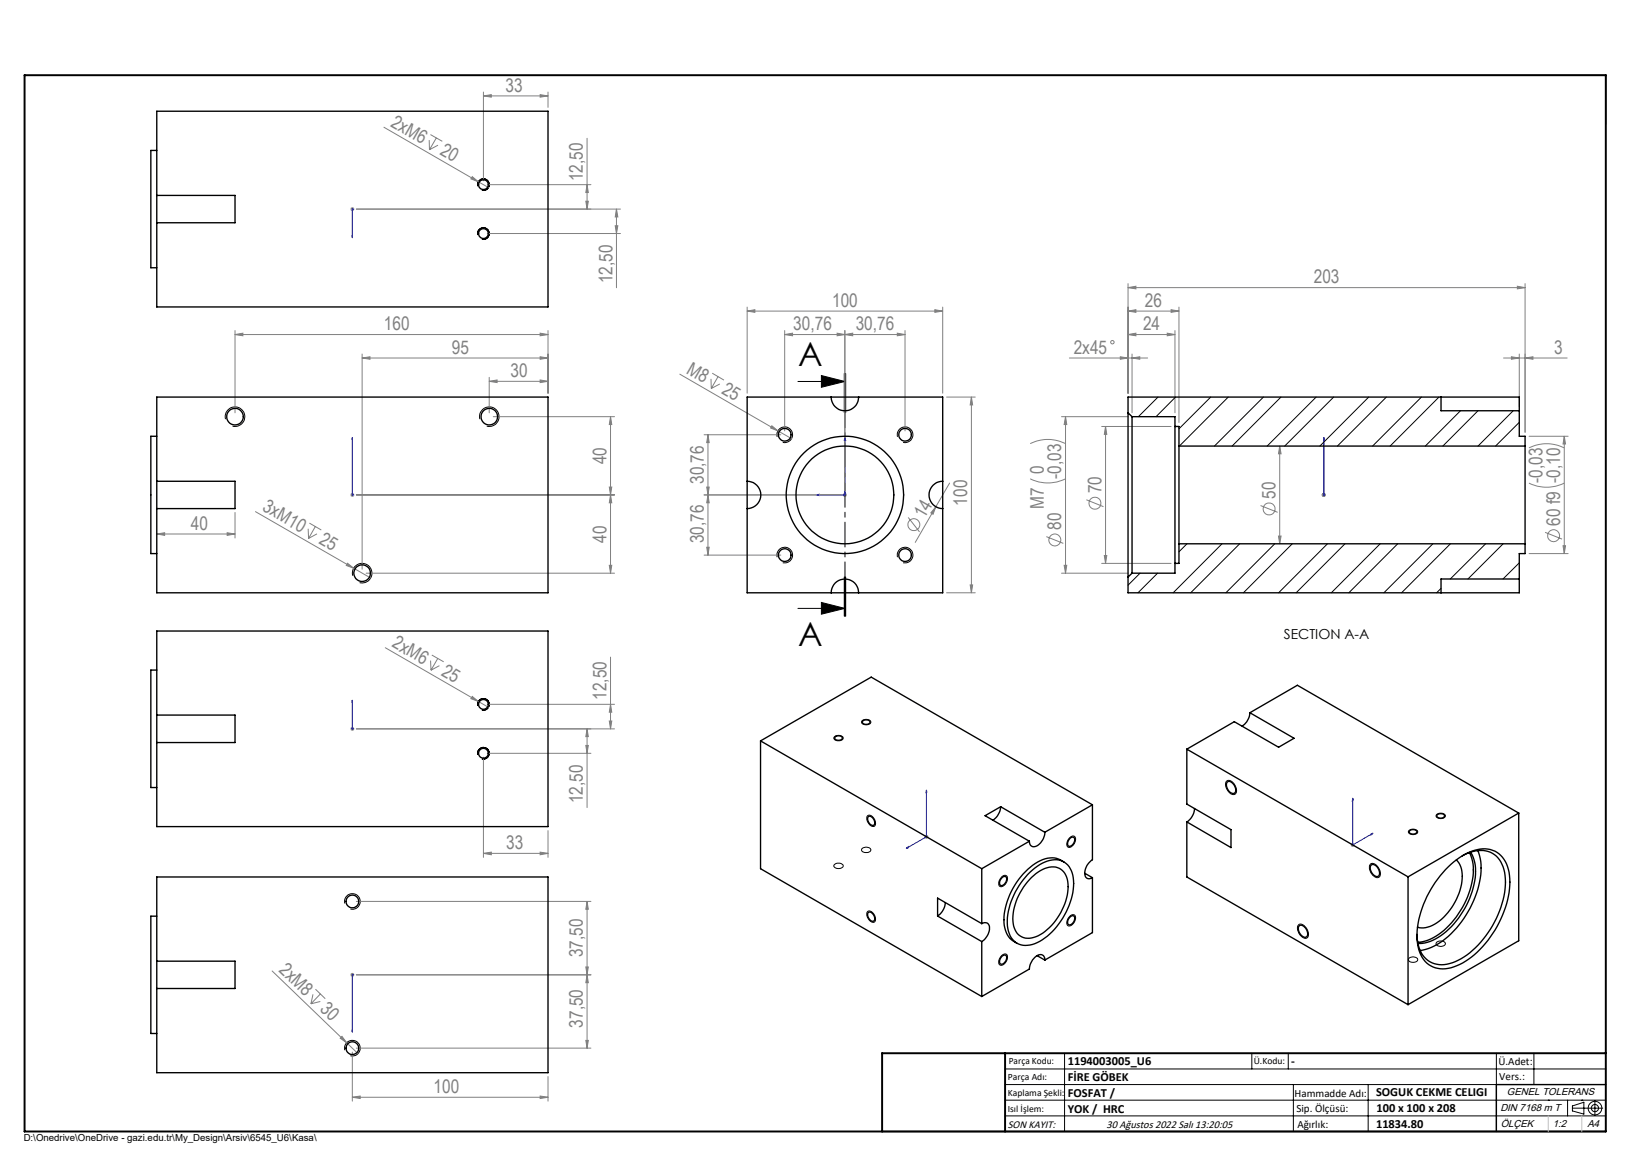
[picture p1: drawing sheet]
<svg xmlns="http://www.w3.org/2000/svg" width="420mm" height="297mm" viewBox="0 0 420 297" stroke-linecap="round" stroke-linejoin="round" font-family="sans-serif">
<g fill="none" stroke="#808080" stroke-width=".26">
<path d="M98.1 32.5l24.2 14M109.7 35.8l.1 2.5M110 34.4l3.1 1.7M111.5 35.2l-1.7 3.1M112 37.1l-2.2 1.2M123.6 24.5l2-.3v.6zM123.6 23.5v22.7M123.6 24.5h16.5M138.1 24.2l2 .3-2 .3zM140.1 23.5v3.9M150.1 35.3v18.1M89.6 53.4h1"/>
<path d="M89.7 53.1l.7 .7M90.1 52.9v1M90.4 53.1l-.7 .7M120.7 45.2l1.6 1.3-1.9-.8zM122.3 46.5l2.6 1.4M124.6 59.7h34M124.6 47.2h26.5M149.8 51.4h.6l-.3 2zM150.1 47.2l.3 2h-.6zM157.3 57.7h.6l-.3 2zM157.6 53.4l.3 2.1h-.6zM157.6 53.4v20.2"/>
<path d="M158.6 53.4h-67.5M191 79.5l2-.3v.6zM191 79.5h50M191 78.5v22M239 79.2l2 .3-2 .3zM241 78.5v22M288.4 79.5l2-.3v.6zM288.4 73.5l2-.3v.6zM288.4 72.5v28M288.4 79.5h13M288.4 73.5h101.5M299.4 79.2l2 .3-2 .3z"/>
<path d="M301.4 78.5v29.5M387.9 73.2l2 .3-2 .3zM389.9 72.5v38M60.1 85.5l2-.3v.6zM60.1 84.5v21M60.1 85.5h80M92.6 91.5l2-.3v.6zM92.6 90.5v55M92.6 91.5h47.5M125.1 97.5l2-.4v.7zM125.1 96.4v9.1M125.1 97.5h15"/>
<path d="M138.1 97.1l2 .4-2 .3zM138.1 91.2l2 .3-2 .3zM138.1 85.2l2 .3-2 .3zM140.1 84.5v16M173.8 95.6l25.1 14.5M181.8 96.8v2.5M182.1 95.4l3 1.8M183.6 96.3l-1.8 3M184 98.1l-2.2 1.2M200.6 85.5l2-.3v.6zM200.6 85.5h30.8M200.6 84.5v25.6"/>
<path d="M214 85.2l2 .3-2 .3zM216 85.5l2-.3v.6zM216 84.5v41M229.4 85.2l2 .3-2 .3zM231.4 84.5v25.6M273.4 91.5h20M286.4 91.2l2 .3-2 .3zM288.4 85.5l2-.3v.6zM288.4 85.5h12M289.4 91.5l2-.3v.6zM289.4 90.5v15M298.4 85.2l2 .3-2 .3z"/>
<path d="M300.4 84.5v21M384.4 91.5h16.2M386.4 91.2l2 .3-2 .3zM388.4 90.5v13.5M389.9 91.5l2-.3v.6zM126.1 106.5h31M156.1 106.5l.3 2h-.6zM156.1 106.5v40M180 111.1h19.6M181 111.1l.3 2h-.6zM181 111.1v30.8M197.3 108.8l1.6 1.3-1.9-.7z"/>
<path d="M198.9 110.1l3.5 2M242 101.5h7.3M248.3 101.5l.3 2h-.6zM248.3 101.5v50M263.3 113.4a10.2 10.2 0 0 1 9.1 0M271.4 106.5h17M272.4 106.5l.3 2h-.7zM272.4 106.5v40M281.6 109h17.8M282.6 109l.3 2h-.6zM282.6 109v35M327.1 114l.4 2h-.7z"/>
<path d="M327.1 114v25M390.8 114.5a10.2 10.2 0 0 1 9.1 0M390.9 111.5h10M399.9 111.5l.3 2h-.6zM399.9 111.5v30M40.1 136.5l2-.3v.6zM40.1 136.5h20M58.1 136.2l2 .3-2 .3zM60.1 131v6.5M65.3 130.8l29.5 16.9M78.8 135.1l.1 2.5M79.1 133.7l3 1.8"/>
<path d="M80.6 134.6l-1.7 3M81 136.5l-2.1 1.1M89.6 126.5h1M89.7 126.1l.7 .8M90.1 126v1M90.4 126.1l-.7 .8M91.1 126.5h66M155.8 124.5h.6l-.3 2zM156.1 126.5l.3 2h-.6zM180 126.5h35M180.7 124.5h.6l-.3 2zM180.7 139.9h.6l-.3 2z"/>
<path d="M181 126.5l.3 2h-.6zM215.5 126.5h1M215.6 126.1l.7 .8M216 126v1M216.3 126.1l-.7 .8M232.2 132.3l2.9 3.7M239.2 129.5l-.7 1.9-.6-.3zM242.7 123.5l-8.7 15.1M263.3 122.4a10.2 10.2 0 0 0 9.1 0M267.5 137.2l4.3 1.7M277.7 127.7l4.4 1.8M322.2 129.2l4.4 1.7"/>
<path d="M326.8 137h.7l-.4 2zM337.9 126.5h1M338 126.1l.7 .8M338.4 126v1M338.7 126.1l-.7 .8M390.8 123.5a10.2 10.2 0 0 0 9.1 0M395 136.1l4.3 1.7M399.6 139.5h.6l-.3 2zM88.8 144l1.6 1.2-1.9-.7zM93.6 146.5h63.5M155.8 144.5h.6l-.3 2zM180 141.9h19.6"/>
<path d="M242 151.5h7.3M248 149.5h.6l-.3 2zM271.4 146.5h17M272 144.5h.7l-.3 2zM281.6 144h17.8M282.3 142h.6l-.3 2zM390.9 141.5h10M98.5 165.6l23.8 13.7M110.1 168.8l.1 2.5M110.4 167.4l3 1.8M111.9 168.3l-1.7 3M112.3 170.1l-2.1 1.2"/>
<path d="M120.7 178l1.6 1.3-1.9-.7zM122.3 179.3l2.6 1.5M156.1 168v18.3M89.6 186.3h1M89.7 185.9l.7 .8M90.1 185.8v1M90.4 185.9l-.7 .8M123.6 193.5v25.6M124.6 180h32.5M124.6 192.5h26.5M149.8 190.5h.6l-.3 2zM150.1 186.3l.3 2h-.6z"/>
<path d="M150.1 186.3v20.1M155.8 184.3h.6l-.3 2zM156.1 180l.3 2h-.6zM157.1 186.3h-66M123.6 218.1l2-.3v.7zM123.6 218.1h16.5M138.1 217.8l2 .3-2 .4zM140.1 212.3v6.8M236.3 213.9h1M236.5 213.5l.7 .7M236.8 213.4v1M237.2 213.5l-.7 .7"/>
<path d="M345.3 216h1M345.4 215.6l.7 .7M345.8 215.5v1M346.1 215.6l-.7 .7M91.1 230.4h60M150.1 230.4l.3 2h-.6zM150.1 230.4v37.5M69.6 248.2l19 18.3M80 254.1l-.5 2.5M80.6 252.8l2.5 2.5M81.9 256l-2.4 .6M81.9 254l-2.4 2.6"/>
<path d="M89.6 249.2h1M89.7 248.8l.7 .7M90.1 248.7v1M90.4 248.8l-.7 .7M91.1 249.2h60M149.8 247.2h.6l-.3 2zM150.1 249.2l.3 2h-.6zM87.4 264.9l1.2 1.6-1.6-1.1zM88.6 266.5l2.9 2.8M90.1 268.9v12.5M91.1 267.9h60M140.1 275.2v6.2"/>
<path d="M149.8 265.9h.6l-.3 2zM90.1 280.5l2-.4v.7zM90.1 280.5h50M138.1 280.1l2 .4-2 .3z"/>
<circle cx="284.4" cy="87.5" r=".44"/>
<circle cx="233.6" cy="134.1" r="1.52"/>
<circle cx="269.6" cy="138" r="1.53"/>
<circle cx="279.9" cy="128.6" r="1.53"/>
<circle cx="324.4" cy="130.1" r="1.53"/>
<circle cx="397.1" cy="136.9" r="1.53"/>
</g>
<g fill="none" stroke="#000" stroke-width=".26">
<path d="M350.2 19.2h60.3v12.6M122.1 47.6a1.5 1.5 0 0 1 1.3-1.9 1.5 1.5 0 0 1 1.7 1.6 1.5 1.5 0 0 1-1.9 1.3M122.1 60.1a1.49 1.49 0 0 1 1.3-1.9 1.49 1.49 0 0 1 1.6 1.6 1.49 1.49 0 0 1-1.8 1.3M204 97.5h12M210 96l6 1.5-6 1.5zM215.8 95.5v10M216 95.5v10M216.2 95.5v10M57.6 107.1a2.5 2.5 0 0 1 2.2-3.1 2.5 2.5 0 0 1 2.7 2.7 2.5 2.5 0 0 1-3.1 2.2M122.7 107.1a2.5 2.5 0 0 1 2.2-3.1 2.5 2.5 0 0 1 2.7 2.7 2.5 2.5 0 0 1-3.2 2.2M198.7 111.7a2 2 0 0 1 1.7-2.6 2 2 0 0 1 2.2 2.2 2 2 0 0 1-2.5 1.8M229.4 111.7a1.99 1.99 0 0 1 1.8-2.5 1.99 1.99 0 0 1 2.2 2.1 1.99 1.99 0 0 1-2.5 1.8"/>
<path d="M90.2 147.1a2.49 2.49 0 0 1 2.2-3.1 2.49 2.49 0 0 1 2.7 2.7 2.49 2.49 0 0 1-3.2 2.2M198.7 142.4a2 2 0 0 1 1.7-2.5 2 2 0 0 1 2.2 2.2 2 2 0 0 1-2.5 1.7M204 155.5h12M210 154l6 1.5-6 1.5zM215.8 147.5v10M216 147.5v10M216.2 147.5v10zM229.4 142.4a1.99 1.99 0 0 1 1.8-2.5 1.99 1.99 0 0 1 2.2 2.2 1.99 1.99 0 0 1-2.5 1.7M122.1 180.4a1.49 1.49 0 0 1 1.3-1.9 1.49 1.49 0 0 1 1.6 1.7 1.49 1.49 0 0 1-1.8 1.3M122.1 192.9a1.5 1.5 0 0 1 1.3-1.9 1.5 1.5 0 0 1 1.7 1.7 1.5 1.5 0 0 1-1.9 1.3M213.3 188.4a1.45 1.45 0 0 1 2.2 .3 1.36 1.36 0 0 1-2.4-.1zM220.3 184.3a1.49 1.49 0 0 1 2.3 .3 1.37 1.37 0 0 1-2.4 0z"/>
<path d="M313.4 199.8a1.34 1.34 0 0 1 2.2 .7 1.93 1.93 0 0 1 .1 2.5 2.42 2.42 0 0 1-2.4-2.6zM220.3 217a1.49 1.49 0 0 1 2.3 .2 1.41 1.41 0 0 1-2.4 0zM221.7 208.6a1.36 1.36 0 0 1 2 1.1v.1a.83 .83 0 0 1 .1 1 .83 .83 0 0 1-1 .4 2.13 2.13 0 0 1-1.1-2.6zM273.4 214.1a.83 .83 0 0 1 1.2-.4 .83 .83 0 0 1 .3 1.2 1.79 1.79 0 0 1-1.9 1.6 1.8 1.8 0 0 1 .4-2.4zM360.2 212.3a1.46 1.46 0 0 1 2.2 .3 1.31 1.31 0 0 1-1.2 .7 1.31 1.31 0 0 1-1.2-.8zM367.2 208.3a1.51 1.51 0 0 1 2.3 .2 1.34 1.34 0 0 1-1.2 .7 1.34 1.34 0 0 1-1.2-.7zM88.2 230.9a1.99 1.99 0 0 1 1.7-2.5 1.99 1.99 0 0 1 2.2 2.2 1.99 1.99 0 0 1-2.5 1.7M213.3 221a1.37 1.37 0 0 1 2.2 .4 1.38 1.38 0 0 1-2.4-.2zM221.7 233a1.36 1.36 0 0 1 2 1.1v.2a.83 .83 0 0 1 .1 1 .83 .83 0 0 1-1 .4 2.13 2.13 0 0 1-1.1-2.7zM256.2 224a.82 .82 0 0 1 1.1-.1 .82 .82 0 0 1 .2 1.1 1.67 1.67 0 0 1-1.9 1.5 1.89 1.89 0 0 1 .6-2.5zM273.4 234.2a.87 .87 0 0 1 1.3-.3 .87 .87 0 0 1 .1 1.3 1.58 1.58 0 0 1-1.9 1.4 1.91 1.91 0 0 1 .5-2.4zM332 236.3a2.1 2.1 0 0 1 2.4 2 .97 .97 0 0 1-.1 1.3 .97 .97 0 0 1-1.3 0 2.49 2.49 0 0 1-1-3.3z"/>
<path d="M350.4 220.8a2.08 2.08 0 0 1 2.4 1.8 1.05 1.05 0 0 1 .1 1.2 1.05 1.05 0 0 1-1.1 .5 2.62 2.62 0 0 1-1.5-3.4zM255.9 244.4l.1-.1a.84 .84 0 0 1 1.2-.4 .84 .84 0 0 1 .3 1.2 1.61 1.61 0 0 1-1.9 1.5 1.72 1.72 0 0 1 .3-2.2zM360.2 244.9a1.46 1.46 0 0 1 2.2 .4 1.37 1.37 0 0 1-2.4 0zM367.2 240.8a1.49 1.49 0 0 1 2.3 .4 1.34 1.34 0 0 1-1.2 .7 1.34 1.34 0 0 1-1.2-.8zM88.2 268.4a1.99 1.99 0 0 1 1.7-2.5 1.99 1.99 0 0 1 2.2 2.2 1.99 1.99 0 0 1-2.5 1.7M256.9 273.2h153.6M256.9 277.2h153.6M272.1 269.2v20M320 269.2v4M329.3 269.2v4M330.6 277.2v12M349.7 277.2v12"/>
<path d="M382.5 269.2v20M392.1 269.2v8M256.9 281.2h153.6M256.9 285.2h153.6M395.8 281.2h.1M400.7 281.2v4M402 283.2h7.7M402 282.7l2.9-1v3.1l-2.9-.9zM404.4 281.2h.1M407.7 281.3v3.8"/>
<circle cx="407.7" cy="283.2" r=".93"/>
<circle cx="407.7" cy="283.2" r="1.74"/>
</g>
<g fill="none" stroke="#00f" stroke-width=".26">
<path d="M90.1 53.3v.3zM90.1 53.4h.1M90.1 53.4v7.4M90.1 60.8v-.8v.8M90.1 111.9v.7v-.7M90.1 111.9v14.6M216 111.9l.2 .7h-.4zM216 111.9v14.6h-7.3M338.4 111.9v.7v-.7M338.4 111.9v14.6M90.1 126.3v.4zM90.1 126.5h.1"/>
<path d="M208.7 126.5l.7-.2v.4zM338.4 126.3v.4zM338.4 126.5h.1M90.1 179v.7v-.7M90.1 179v7.3M90.1 186.1v.4zM90.1 186.3h.1M231.7 216.8l.5-.4v.3zM236.8 201.9v12l-5.1 2.9M236.8 201.9l.2 .6-.3 .1zM345.8 204v12l5.2-3M345.8 204l.1 .5-.2 .2z"/>
<path d="M350.4 213.1l.6-.1-.6 .4zM90.1 249.2v14.6M90.1 249.2h.1M90.1 249v.3zM90.1 263.8v-.7v.7"/>
</g>
<path d="M216 95.5v62" fill="none" stroke="#000" stroke-width=".26" stroke-dasharray="6.3 1.3 1.3 1.3" stroke-dashoffset="2.7"/>
<path d="M410.5 277.2h-28v12M225.5 289.2h185" fill="none" stroke="#000" stroke-width=".35"/>
<path d="M6.3 19.2h404.2v270h-404.2zM256.9 269.2v20M410.5 269.2h-185v20" fill="none" stroke="#000" stroke-width=".5"/>
<path d="M392.1 281.2h.1M395.8 285.2v4M404.4 285.2v4" fill="none" stroke="#c0c0c0" stroke-width=".26"/>
<path d="M210 96l6 1.5-6 1.5zM210 154l6 1.5-6 1.5z" fill="#000"/>
<g fill="#00f">
<path d="M90.1 126.3v.4zM90.1 111.9v.7z"/>
<path d="M231.7 216.8l.5-.1v-.3zM236.8 201.9l-.1 .7 .3-.1z"/>
<path d="M338.4 126.3v.4zM338.4 111.9v.7zM338.4 126.3v.4zM338.4 111.9v.7z"/>
<path d="M90.1 60v.8zM90.1 53.3v.3z"/>
<path d="M208.7 126.5l.7 .2v-.4zM216 111.9l-.2 .7h.4z"/>
<path d="M90.1 179v.7zM90.1 186.1v.4z"/>
<path d="M350.4 213.1l.6-.1-.6 .4zM345.8 204l.1 .5-.2 .2zM90.1 249v.3zM90.1 263.1v.7z"/>
</g>
<g fill="#808080">
<path d="M87.4 264.9l1.2 1.6-1.6-1.1z"/>
<path d="M197.3 108.8l1.6 1.3-1.9-.7z"/>
<path d="M120.7 178l1.6 1.3-1.9-.7z"/>
<path d="M88.8 144l1.6 1.2-1.9-.7z"/>
<path d="M120.7 45.2l1.6 1.3-1.9-.8z"/>
<path d="M239.2 129.5l-.7 1.9-.6-.3z"/>
<path d="M138.1 91.2l2 .3-2 .3zM92.6 91.5l2-.3v.6zM138.1 85.2l2 .3-2 .3zM60.1 85.5l2-.3v.6zM138.1 24.2l2 .3-2 .3zM123.6 24.5l2-.3v.6zM214 85.2l2 .3-2 .3zM200.6 85.5l2-.3v.6zM138.1 280.1l2 .4-2 .3zM90.1 280.5l2-.4v.7zM299.4 79.2l2 .3-2 .3zM288.4 79.5l2-.3v.6zM387.9 73.2l2 .3-2 .3zM288.4 73.5l2-.3v.6z"/>
<path d="M125.1 97.5l2-.4v.7zM138.1 97.1l2 .4-2 .3zM40.1 136.5l2-.3v.6zM58.1 136.2l2 .3-2 .3zM123.6 218.1l2-.3v.7zM138.1 217.8l2 .3-2 .4zM191 79.5l2-.3v.6zM239 79.2l2 .3-2 .3zM216 85.5l2-.3v.6zM229.4 85.2l2 .3-2 .3zM286.4 91.2l2 .3-2 .3zM289.4 91.5l2-.3v.6zM288.4 85.5l2-.3v.6zM298.4 85.2l2 .3-2 .3zM386.4 91.2l2 .3-2 .3zM389.9 91.5l2-.3v.6z"/>
<path d="M155.8 124.5h.6l-.3 2zM156.1 106.5l.3 2h-.6zM155.8 144.5h.6l-.3 2zM156.1 126.5l.3 2h-.6zM155.8 184.3h.6l-.3 2zM156.1 180l.3 2h-.6zM157.3 57.7h.6l-.3 2zM157.6 53.4l.3 2.1h-.6zM180.7 124.5h.6l-.3 2zM181 111.1l.3 2h-.6zM282.3 142h.6l-.3 2zM282.6 109l.3 2h-.6z"/>
<path d="M149.8 247.2h.6l-.3 2zM150.1 230.4l.3 2h-.6z"/>
<path d="M150.1 186.3l.3 2h-.6zM149.8 190.5h.6l-.3 2zM150.1 47.2l.3 2h-.6zM149.8 51.4h.6l-.3 2zM181 126.5l.3 2h-.6zM180.7 139.9h.6l-.3 2zM248.3 101.5l.3 2h-.6zM248 149.5h.6l-.3 2zM150.1 249.2l.3 2h-.6zM149.8 265.9h.6l-.3 2zM272.4 106.5l.3 2h-.7zM272 144.5h.7l-.3 2zM327.1 114l.4 2h-.7zM326.8 137h.7l-.4 2zM399.9 111.5l.3 2h-.6zM399.6 139.5h.6l-.3 2z"/>
</g>
<g fill="none" stroke="#000" stroke-width=".35">
<path d="M40.1 38.4h-1.5v30h1.5M40.1 49.9v7M40.1 49.9v-21.5h100v50.1h-100v-21.6M40.1 49.9h20v7h-20M40.1 111.5h-1.5v30h1.5M191 101.5h50v50h-50zM212.5 101.5a3.5 3.5 0 0 0 3.5 3.5 3.5 3.5 0 0 0 3.5-3.5M288.4 105.5v42M288.4 105.5l1 1M289.4 106.5v40M289.4 106.5h11v2.5M300.4 109v35"/>
<path d="M300.4 109h1v5M301.4 114v25M301.4 114h88.5M368.4 101.5v3.5h20M388.4 105v-3.5h-100v4M388.4 105v6.5h1.5v2.5M389.9 114v25M40.1 123v7M40.1 123v-21.5h100v50h-100v-21.5M40.1 123h20v7h-20M191 123a3.5 3.5 0 0 1 3.5 3.5 3.5 3.5 0 0 1-3.5 3.5M241 123a3.5 3.5 0 0 0-3.5 3.5 3.5 3.5 0 0 0 3.5 3.5"/>
<path d="M301.4 139v5h-1M301.4 139h88.5M389.9 139v2.5h-1.5v6.5M212.5 151.5a3.5 3.5 0 0 1 3.5-3.5 3.5 3.5 0 0 1 3.5 3.5M288.4 147.5v4h100v-3.5M289.4 146.5l-1 1M300.4 144v2.5h-11M388.4 148h-20v3.5M40.1 171.3h-1.5v30h1.5M40.1 182.8v7M40.1 182.8v-21.5h100v50h-100v-21.5M40.1 182.8h20v7h-20"/>
<path d="M194.4 189.4v32.6l56.6 32.7M194.4 189.4l56.6 32.6M194.4 189.4l28.3-16.3 56.6 32.6M213.5 188.3a1.21 1.21 0 0 1 1.8 .4 1.15 1.15 0 0 1-1.9 0zM220.6 184.3a1.1 1.1 0 0 1 1.8 .4 1.09 1.09 0 0 1-1.1 .5 1.09 1.09 0 0 1-.8-.8zM303.4 191.5v14l11.3 6.6v4.5l-11.3-6.5M303.4 191.5l56.5 32.6M313.8 199.8a1.81 1.81 0 0 1 2.1 1.9 .84 .84 0 0 1-.4 1.1 .84 .84 0 0 1-1.1-.3 1.99 1.99 0 0 1-.6-2.7zM319.5 182.2a4.6 4.6 0 0 1-2 3.4M319.5 182.2l12.1-7 56.6 32.6M319.5 182.2l11.3 6.5-4 2.3-11.3-6.5-12.1 7M221.9 208.8a1.29 1.29 0 0 1 1.7 1.3 .7 .7 0 0 1-.5 .9 .7 .7 0 0 1-.9-.5l-.4-.8z"/>
<path d="M255.8 206.2a4.6 4.6 0 0 1-2 3.4M255.8 206.2l11.3 6.5M255.8 206.2l-4 2.3 11.3 6.5M263.1 215l-12.1 7M267.1 212.7a3.5 3.5 0 0 1-3.2 3.7l-.6-.5-.2-.9M273.5 214.3a.71 .71 0 0 1 1.1-.2 .71 .71 0 0 1 0 1.1 1.22 1.22 0 0 1-1.6 1 1.6 1.6 0 0 1 .5-1.9zM279.3 205.7v14a3.6 3.6 0 0 0-1.6 4.6l.7 .3 .9-.3M279.3 205.7l-12.2 7M303.4 210.1v14.1l56.5 32.6M305.4 206.7a4.4 4.4 0 0 1-2 3.4M360.4 212.3a1.1 1.1 0 0 1 1.8 .5 1.09 1.09 0 0 1-1.1 .4 1.09 1.09 0 0 1-.8-.7zM367.4 208.2a1.27 1.27 0 0 1 1.9 .3 1.14 1.14 0 0 1-2 0z"/>
<path d="M372.3 219.8a6.6 6.6 0 0 1 1.3 6.3 15.3 15.3 0 0 1-8 10.7l-1.7 .4-1.6-.2M373.8 218.8a7.4 7.4 0 0 1 8.7 0 9.9 9.9 0 0 1 2.2 8.4 24.8 24.8 0 0 1-11.9 18.2 7 7 0 0 1-8.2-.3 8.6 8.6 0 0 1-2.4-6.3M375.6 217.9a13.2 13.2 0 0 1-.1 10.5 20.2 20.2 0 0 1-10.5 11.9l-2.6 .5M376 217.8a11.9 11.9 0 0 1 .3 10 21.3 21.3 0 0 1-10 12.5l-2.1 .7-1.7 .2M377.8 217.4a16 16 0 0 1-.7 11.9 23.3 23.3 0 0 1-11.3 12.9l-2.8 .8M388.2 207.8l-28.3 16.3M388.2 207.8v32.6l-28.3 16.4M40.1 234.2h-1.5v30h1.5M221.9 233.3a1.36 1.36 0 0 1 1.7 1.5 .69 .69 0 0 1-.6 .7 .69 .69 0 0 1-.8-.6l-.4-.7zM239.7 234.1v-4.6l11.3 6.6M239.7 234.1l11.3 6.6M241.7 230.7a4.6 4.6 0 0 1-2 3.4"/>
<path d="M251 236.1a1.28 1.28 0 0 1 1.6-.1 1.28 1.28 0 0 1 .3 1.6 4.5 4.5 0 0 1-1.9 3.1M251 222v14.1M256.2 224.3a.7 .7 0 0 1 1-.2 .7 .7 0 0 1 0 1.1 1.22 1.22 0 0 1-1.5 1 1.57 1.57 0 0 1 .5-1.9zM263.3 223a9.1 9.1 0 0 1 7.4-3.2 5.1 5.1 0 0 1 3.7 5.3 18.1 18.1 0 0 1-9.9 16.1 4.7 4.7 0 0 1-6.9-3.9 17.7 17.7 0 0 1 5.7-14.3zM263.7 224.3a7.1 7.1 0 0 1 6.6-2.5 4.9 4.9 0 0 1 2.7 5.5 15.3 15.3 0 0 1-8.2 12.1 4 4 0 0 1-5.9-4 15.2 15.2 0 0 1 4.8-11.1zM272 220.3a5.9 5.9 0 0 0-7.3 .4 18.3 18.3 0 0 0-8 15.8 5.4 5.4 0 0 0 3.3 4.6M273.5 234.4a.7 .7 0 0 1 1.1-.2 .7 .7 0 0 1 0 1 1.22 1.22 0 0 1-1.6 1.1 1.57 1.57 0 0 1 .5-1.9zM277.3 223.2l2 1.1M279.3 224.3v14.1l-12.2 7M332.2 236.6a2.01 2.01 0 0 1 2.1 2.4 .79 .79 0 0 1-.7 .6 .79 .79 0 0 1-.8-.4 1.98 1.98 0 0 1-.6-2.6zM350.6 221.1a1.75 1.75 0 0 1 2 1.8 .84 .84 0 0 1-.3 1.1 .84 .84 0 0 1-1.1-.3 1.94 1.94 0 0 1-.6-2.6zM359.9 224.1v32.7"/>
<path d="M369.5 222.3a14.4 14.4 0 0 1 10.2-5.3 6.6 6.6 0 0 1 6.1 6 23.7 23.7 0 0 1-5.4 17.3 17.7 17.7 0 0 1-10.9 7.3 6.3 6.3 0 0 1-7-5.6 23.1 23.1 0 0 1 5-17.3zM40.1 245.7v7M40.1 245.7v-21.5h100v50h-100v-21.5M40.1 245.7h20v7h-20M251 240.7v14M256.2 244.4a.71 .71 0 0 1 1-.2 .71 .71 0 0 1 0 1.1 1.22 1.22 0 0 1-1.5 1 1.63 1.63 0 0 1 .5-1.9zM265.1 244.3l2 1.1M267.1 245.4a1.26 1.26 0 0 0-.8-1.4 1.26 1.26 0 0 0-1.5 .5 4.7 4.7 0 0 0-1.7 3.2l-12.1 7"/>
<circle cx="123.6" cy="59.7" r="1.24"/>
<circle cx="123.6" cy="47.2" r="1.25"/>
<circle cx="60.1" cy="106.5" r="2.13"/>
<circle cx="125.1" cy="106.5" r="2.13"/>
<circle cx="200.6" cy="111.1" r="1.63"/>
<circle cx="231.3" cy="111.1" r="1.63"/>
<circle cx="216" cy="126.5" r="12.5"/>
<circle cx="216" cy="126.5" r="15"/>
<circle cx="92.6" cy="146.5" r="2.11"/>
<circle cx="200.6" cy="141.9" r="1.63"/>
<circle cx="231.3" cy="141.9" r="1.63"/>
<circle cx="123.6" cy="180" r="1.24"/>
<circle cx="123.6" cy="192.5" r="1.24"/>
<circle cx="90.1" cy="230.4" r="1.63"/>
<circle cx="90.1" cy="267.9" r="1.63"/>
</g>
<g fill="none" stroke="#000" stroke-width=".26">
<path d="M296 101.5l-5 5M300.5 101.5l-5 5M309.5 101.5l-8.1 8.1M314 101.5l-12.5 12.5M323 101.5l-12.6 12.5M327.4 101.5l-12.4 12.5M336.4 101.5l-12.5 12.5M340.9 101.5l-12.5 12.5M349.9 101.5l-12.5 12.5M354.4 101.5l-12.5 12.5M363.4 101.5l-12.5 12.5M367.8 101.5l-12.4 12.5"/>
<path d="M373.3 105l-9 9M377.8 105l-9 9M386.8 105l-9 9M388.4 107.9l-6.1 6.1M303.4 139l-2 2M312.4 139l-12.5 12.5M316.9 139l-12.5 12.5M325.9 139l-12.5 12.5M330.3 139l-12.4 12.5M339.3 139l-12.5 12.5M343.8 139l-12.5 12.5M352.8 139l-12.5 12.5"/>
<path d="M357.3 139l-12.5 12.5M366.3 139l-12.5 12.5M370.8 139l-12.5 12.5M379.8 139l-9.1 9M384.2 139l-9 9M291.4 146.5l-3 3.1M295.9 146.5l-5 5M368.4 150.4l-1.2 1.1M388.4 143.9l-4.2 4.1"/>
</g>
<g font-size="8.5">
<text x="204" y="93.7">A</text>
<text x="204" y="165.1">A</text>
</g>
<g font-size="4.8" fill="#808080">
<text x="129.2" y="23.4">33</text>
<text x="99.6" y="32.1" transform="rotate(30 99.6 32.1)">2xM6</text>
<text x="112.2" y="39.4" transform="rotate(30 112.2 39.4)">20</text>
<text x="149" y="46.3" transform="rotate(-90 149 46.3)">12,50</text>
<text x="156.5" y="72.4" transform="rotate(-90 156.5 72.4)">12,50</text>
<text x="335.8" y="72.4">203</text>
<text x="212.7" y="78.4">100</text>
<text x="292.7" y="78.4">26</text>
<text x="98.2" y="84.4">160</text>
<text x="202.8" y="84.4">30,76</text>
<text x="218.8" y="84.4">30,76</text>
<text x="292.2" y="84.4">24</text>
<text x="115.5" y="90.4">95</text>
<text x="175.3" y="95.2" transform="rotate(30 175.3 95.2)">M8</text>
<text x="274.5" y="90.4">2x45</text>
<text x="397.3" y="90.4">3</text>
<text x="130.5" y="96.4">30</text>
<text x="184.3" y="100.4" transform="rotate(30 184.3 100.4)">25</text>
<text x="155" y="118.7" transform="rotate(-90 155 118.7)">40</text>
<text x="179.9" y="123.7" transform="rotate(-90 179.9 123.7)">30,76</text>
<text x="266.8" y="121" transform="rotate(-90 266.8 121)">0</text>
<text x="271.3" y="122.4" transform="rotate(-90 271.3 122.4)">-0,03</text>
<text x="394.3" y="123.5" transform="rotate(-90 394.3 123.5)">-0,03</text>
<text x="66.8" y="130.4" transform="rotate(30 66.8 130.4)">3xM10</text>
<text x="247.3" y="129.2" transform="rotate(-90 247.3 129.2)">100</text>
<text x="266.8" y="130" transform="rotate(-90 266.8 130)">M7</text>
<text x="281.6" y="126.1" transform="rotate(-90 281.6 126.1)">70</text>
<text x="326.1" y="127.5" transform="rotate(-90 326.1 127.5)">50</text>
<text x="48.8" y="135.4">40</text>
<text x="236.3" y="132.7" transform="rotate(-60 236.3 132.7)">14</text>
<text x="271.3" y="135.5" transform="rotate(-90 271.3 135.5)">80</text>
<text x="398.8" y="134.4" transform="rotate(-90 398.8 134.4)">60 f9 -0,10</text>
<text x="81.3" y="138.7" transform="rotate(30 81.3 138.7)">25</text>
<text x="155" y="138.7" transform="rotate(-90 155 138.7)">40</text>
<text x="179.9" y="138.8" transform="rotate(-90 179.9 138.8)">30,76</text>
<text x="100" y="165.2" transform="rotate(30 100 165.2)">2xM6</text>
<text x="112.6" y="172.5" transform="rotate(30 112.6 172.5)">25</text>
<text x="155" y="178.9" transform="rotate(-90 155 178.9)">12,50</text>
<text x="149" y="205.3" transform="rotate(-90 149 205.3)">12,50</text>
<text x="129.4" y="217">33</text>
<text x="149" y="244.7" transform="rotate(-90 149 244.7)">37,50</text>
<text x="71.1" y="248.2" transform="rotate(44 71.1 248.2)">2xM8</text>
<text x="81.6" y="258.2" transform="rotate(44 81.6 258.2)">30</text>
<text x="149" y="262.6" transform="rotate(-90 149 262.6)">37,50</text>
<text x="110.8" y="279.4">100</text>
</g>
<text font-size="3.5" x="328.2" y="163.4">SECTION A-A</text>
<g font-size="3.2">
<text x="272.9" y="272.3">1194003005_U6</text>
<text x="330" y="272.2">-</text>
<text x="272.9" y="280.3">FOSFAT /</text>
<text x="272.9" y="276.3">FİRE GÖBEK</text>
<text x="351.8" y="280">SOGUK CEKME CELIGI</text>
<text x="272.9" y="284.4">YOK / HRC</text>
<text x="351.9" y="284.3">100 x 100 x 208</text>
<text x="351.8" y="288.3">11834.80</text>
</g>
<g font-size="2.8">
<text x="383" y="272.2">Ü.Adet:</text>
<text x="330.9" y="280.3">Hammadde Adı:</text>
<text x="383.3" y="276">Vers.:</text>
<text x="331.4" y="284.3">Sip. Ölçüsü:</text>
<text x="257.6" y="288.3">SON KAYIT:</text>
<text x="282.9" y="288.3">30 Ağustos 2022 Salı 13:20:05</text>
<text x="331.6" y="288.3">Ağırlık:</text>
</g>
<g font-size="2.6">
<text x="385.2" y="279.9">GENEL TOLERANS</text>
<text x="383.5" y="284">DIN 7168 m T</text>
<text x="383.6" y="288.1">ÖLÇEK</text>
<text x="396.9" y="288.1">1:2</text>
<text x="405.8" y="288.1">A4</text>
</g>
<g font-size="2.5">
<text x="257.9" y="272">Parça Kodu:</text>
<text x="320.5" y="272">Ü.Kodu:</text>
<text x="257.6" y="280">Kaplama Şekli:</text>
<text x="257.6" y="276">Parça Adı:</text>
<text x="257.6" y="284.1">Isıl İşlem:</text>
<text x="6.1" y="291.6">D:\Onedrive\OneDrive - gazi.edu.tr\My_Design\Arsiv\6545_U6\Kasa\</text>
</g>
</svg>
